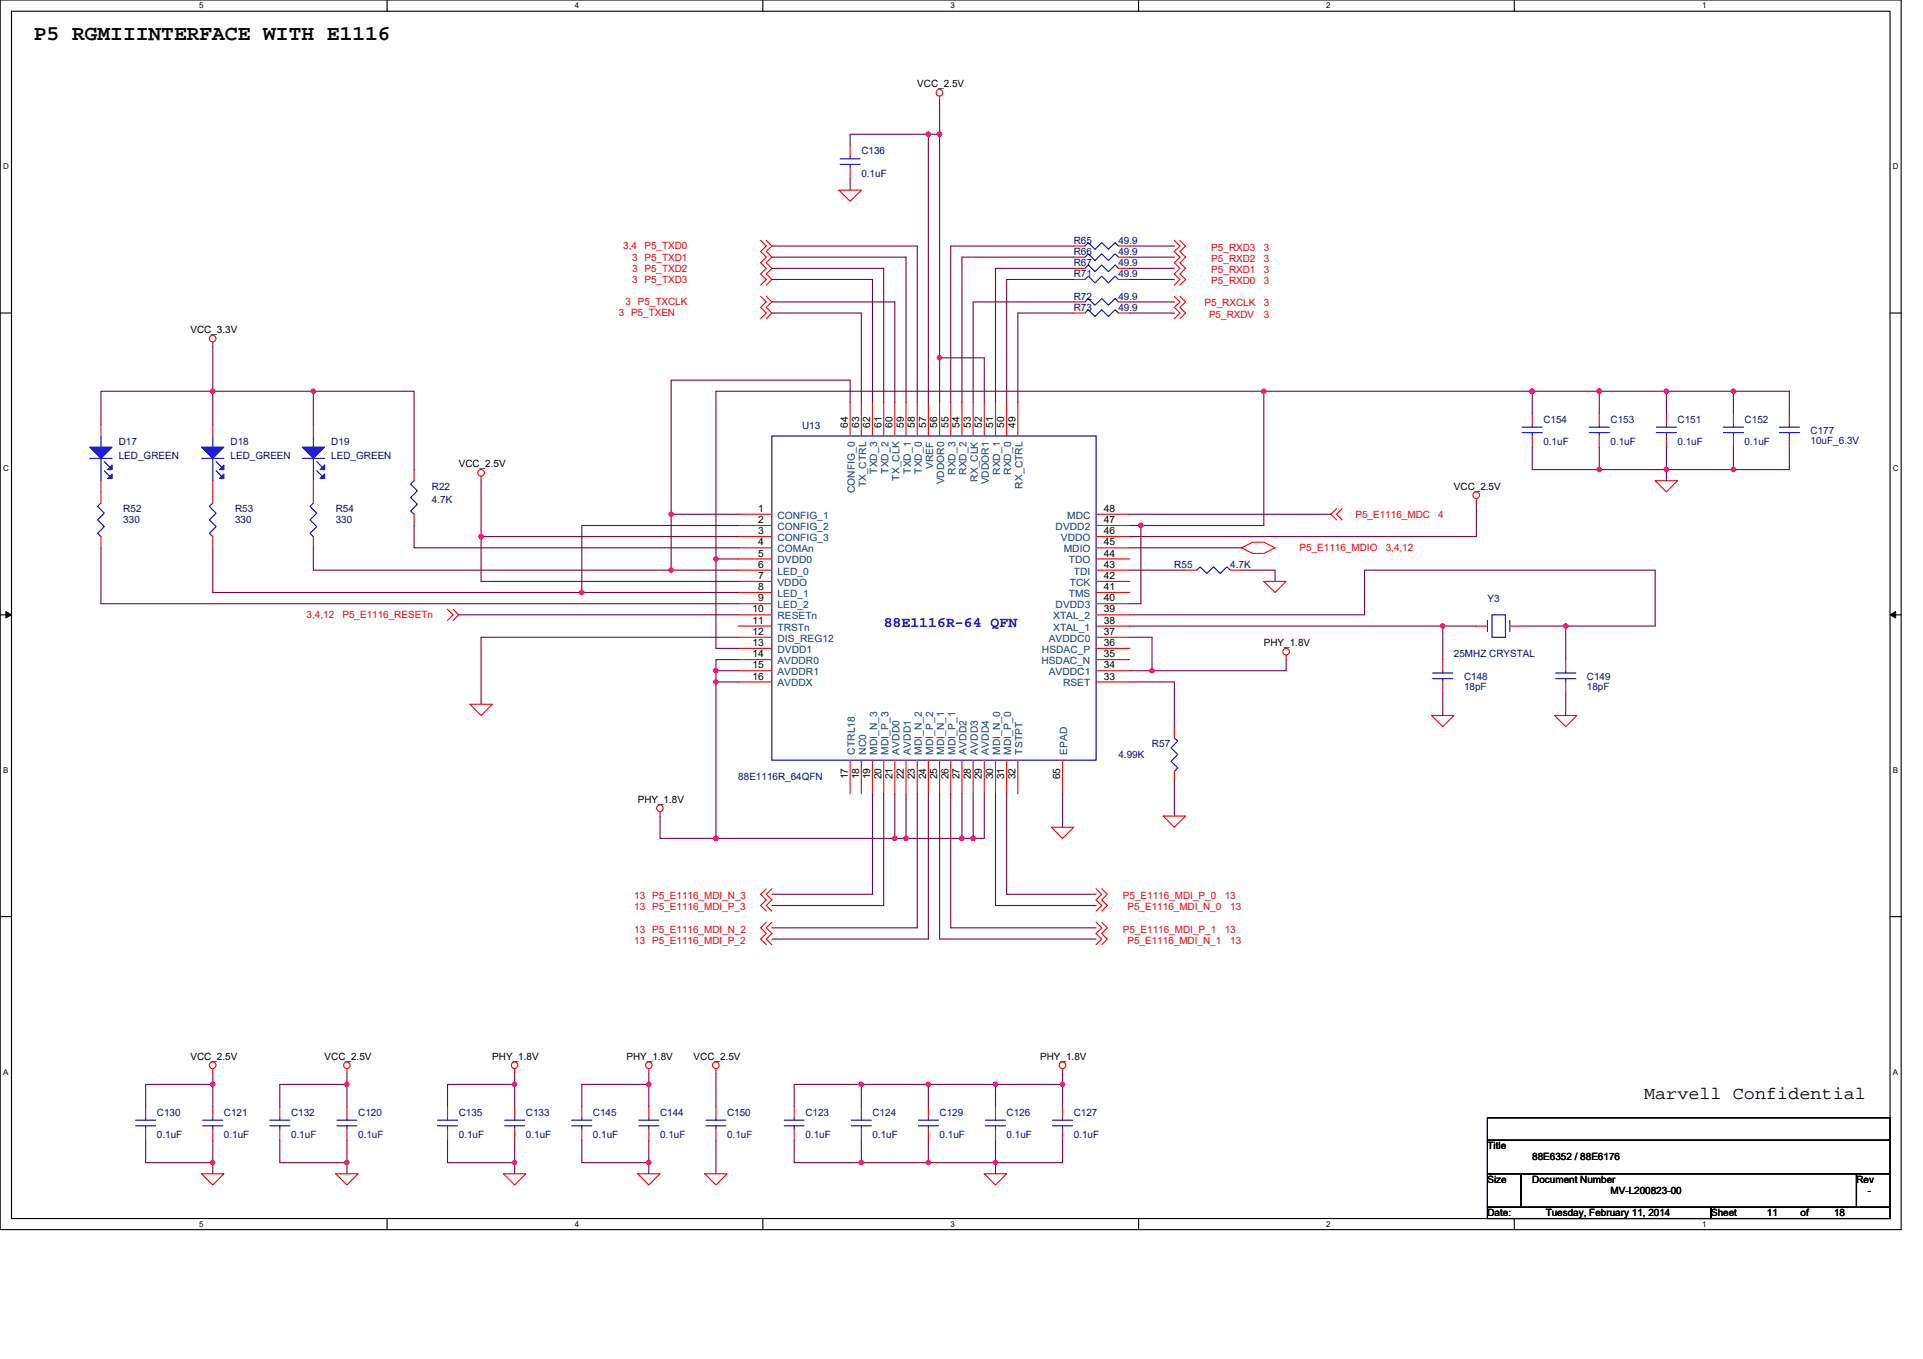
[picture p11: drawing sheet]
<svg xmlns="http://www.w3.org/2000/svg" width="297mm" height="210mm" viewBox="0 0 297 210" stroke-linecap="round" stroke-linejoin="round" font-family="sans-serif">
<path d="M0 0h293.7v190h-293.7zM1.8 1.7h290.1v186.6h-290.1z" fill="none" stroke="#000" stroke-width=".17"/>
<g fill="#fff">
<path d="M30.8 .2h.6v1.4h-.6z"/>
<path d="M30.8 188.5h.6v1.3h-.6z"/>
</g>
<path d="M59.8 0v1.7M59.8 188.3v1.7" fill="none" stroke="#000" stroke-width=".17"/>
<g fill="#fff">
<path d="M88.8 .2h.6v1.4h-.6z"/>
<path d="M88.8 188.5h.6v1.3h-.6z"/>
</g>
<path d="M117.8 0v1.7M117.8 188.3v1.7" fill="none" stroke="#000" stroke-width=".17"/>
<g fill="#fff">
<path d="M146.8 .2h.7v1.4h-.7z"/>
<path d="M146.8 188.5h.7v1.3h-.7z"/>
</g>
<path d="M175.9 0v1.7M175.9 188.3v1.7" fill="none" stroke="#000" stroke-width=".17"/>
<g fill="#fff">
<path d="M204.9 .2h.6v1.4h-.6z"/>
<path d="M204.9 188.5h.6v1.3h-.6z"/>
</g>
<path d="M233.9 0v1.7M233.9 188.3v1.7" fill="none" stroke="#000" stroke-width=".17"/>
<g fill="#fff">
<path d="M262.9 .2h.7v1.4h-.7z"/>
<path d="M262.9 188.5h.7v1.3h-.7z"/>
<path d="M.5 25h.8v1.4h-.8z"/>
<path d="M292.4 25h.8v1.4h-.8z"/>
<path d="M.5 71.7h.8v1.3h-.8z"/>
<path d="M292.4 71.7h.8v1.3h-.8z"/>
</g>
<path d="M0 48.4h1.8M291.9 48.4h1.8" fill="none" stroke="#000" stroke-width=".17"/>
<g fill="#fff">
<path d="M.5 118.3h.8v1.4h-.8z"/>
<path d="M292.4 118.3h.8v1.4h-.8z"/>
</g>
<path d="M0 95h1.8M291.9 95h1.8" fill="none" stroke="#000" stroke-width=".17"/>
<path d="M.9 94.5l.9 .5-.9 .5zM291.9 95l.9-.5v1z" fill="#000" stroke="#000" stroke-width=".15"/>
<g fill="#fff">
<path d="M.5 164.9h.8v1.4h-.8z"/>
<path d="M292.4 164.9h.8v1.4h-.8z"/>
</g>
<path d="M0 141.6h1.8M291.9 141.6h1.8M229.8 172.7h62.1v3.5h-62.1zM229.8 176.2h62.1v5.2h-62.1zM229.8 181.4h5.1v5.1h-5.1zM229.8 186.5h34.5v1.8h-34.5zM234.9 181.4h51.9v5.1h-51.9zM264.3 186.5h27.6v1.8h-27.6zM286.8 181.4h5.1v5.1h-5.1z" fill="none" stroke="#000" stroke-width=".17"/>
<g fill="none" stroke="#f00" stroke-width=".17">
<path d="M145.1 14.9v.7M117.5 37.1l.9 .9-.9 .9 .9 .8-.9 .9 .9 .9-.9 .8 .9 .9-.9 .8M118.4 37.1l.8 .9-.8 .9 .8 .8-.8 .9 .8 .9-.8 .8 .8 .9-.8 .8M129.6 29.4h3.5l-1.8 1.7zM131.3 22.5v1.7M131.3 25.9v1.7M165.9 38h1.7M165.9 39.7h1.7M172.8 38h1.7M172.8 39.7h1.7M181.4 37.1l.9 .9-.9 .9 .9 .8-.9 .9 .9 .9-.9 .8 .9 .9-.9 .8M182.3 37.1l.8 .9-.8 .9 .8 .8-.8 .9 .8 .9-.8 .8 .8 .9-.8 .8"/>
<path d="M32.9 52.9v.7M117.5 45.8l.9 .9-.9 .8 .9 .9-.9 .8M118.4 45.8l.8 .9-.8 .8 .8 .9-.8 .8M165.9 41.5h1.7M165.9 43.2h1.7M165.9 46.7h1.7M165.9 48.4h1.7M172.8 41.5h1.7M172.8 43.2h1.7M172.8 46.7h1.7M172.8 48.4h1.7M181.4 45.8l.9 .9-.9 .8 .9 .9-.9 .8"/>
<path d="M182.3 45.8l.8 .9-.8 .8 .8 .9-.8 .8M15.6 74.3v3.4M15.6 65.6v1.8M32.9 65.6v1.8M32.9 74.3v3.4M48.4 65.6v1.8M48.4 74.3v3.4M64 79.5v1.7M64 72.6v1.7M74.3 73.6v.7M114 79.5h5.2M131.3 62.2v5.2"/>
<path d="M133.1 62.2v5.2M134.8 62.2v5.2M136.5 62.2v5.2M138.2 62.2v5.2M140 62.2v5.2M141.7 62.2v5.2M143.4 62.2v5.2M145.1 62.2v5.2M146.9 62.2v5.2M148.6 62.2v5.2M150.3 62.2v5.2M152 62.2v5.2"/>
<path d="M153.8 62.2v5.2M155.5 62.2v5.2M157.2 62.2v5.2M169.3 79.5h5.2M206.5 78.6l-.9 .9 .9 .8M207.3 78.6l-.8 .9 .8 .8M228 77v.7M236.7 63.9v1.7M236.7 67.4v1.7M247 63.9v1.7M247 67.4v1.7M255.7 74.3h3.4l-1.7 1.7z"/>
<path d="M257.4 63.9v1.7M257.4 67.4v1.7M267.8 63.9v1.7M267.8 67.4v1.7M276.4 63.9v1.7M276.4 67.4v1.7M15.6 82.9v1.7M32.9 82.9v1.7M48.4 82.9v1.7M69.1 94.1l.9 .9-.9 .9M70 94.1l.9 .9-.9 .9M114 81.2h5.2"/>
<path d="M114 82.9h5.2M114 84.6h5.2M114 86.4h5.2M114 88.1h5.2M114 89.8h5.2M114 91.5h5.2M114 93.3h5.2M114 95h5.2M114 96.7h5.2M114 98.5h5.2M169.3 98.5h5.2M169.3 96.7h5.2"/>
<path d="M169.3 95h5.2M169.3 93.3h5.2M169.3 91.5h5.2M169.3 89.8h5.2M169.3 88.1h5.2M169.3 86.4h5.2M169.3 84.6h5.2M169.3 82.9h5.2M169.3 81.2h5.2M183.1 88.1h1.8M190 88.1h1.8M191.8 84.6l1.7-.8h1.7l1.8 .8-1.8 .9h-1.7z"/>
<path d="M195.2 89.8h3.5l-1.7 1.7zM228 96.7h1.8M233.2 96.7h1.7M72.6 108.8h3.4l-1.7 1.8zM114 100.2h5.2M114 101.9h5.2M114 103.6h5.2M114 105.4h5.2M131.3 117.5v5.1M133.1 117.5v5.1M134.8 117.5v5.1M136.5 117.5v5.1"/>
<path d="M138.2 117.5v5.1M140 117.5v5.1M141.7 117.5v5.1M143.4 117.5v5.1M145.1 117.5v5.1M146.9 117.5v5.1M148.6 117.5v5.1M150.3 117.5v5.1M152 117.5v5.1M153.8 117.5v5.1M155.5 117.5v5.1M157.2 117.5v5.1"/>
<path d="M164.1 117.5v5.1M169.3 105.4h5.2M169.3 103.6h5.2M169.3 101.9h5.2M169.3 100.2h5.2M181.4 112.3v1.7M181.4 119.2v1.7M198.7 101.2v.7M221.1 110.6h3.5l-1.7 1.7zM222.9 101.9v1.7M222.9 105.4v1.7M240.1 110.6h3.5l-1.8 1.7z"/>
<path d="M241.8 101.9v1.7M241.8 105.4v1.7M102 125.4v.7M118.4 137.3l-.9 .9 .9 .8-.9 .9 .9 .9M119.2 137.3l-.8 .9 .8 .8-.8 .9 .8 .9M162.4 127.8h3.5l-1.8 1.7zM169.3 137.3l.9 .9-.9 .8 .9 .9-.9 .9M170.2 137.3l.8 .9-.8 .8 .8 .9-.8 .9M179.7 126.1h3.4l-1.7 1.7zM118.4 142.5l-.9 .9 .9 .8-.9 .9 .9 .9M119.2 142.5l-.8 .9 .8 .8-.8 .9 .8 .9M169.3 142.5l.9 .9-.9 .8 .9 .9-.9 .9"/>
<path d="M170.2 142.5l.8 .9-.8 .8 .8 .9-.8 .9M22.5 171v1.7M22.5 174.5v1.7M32.9 165.1v.7M32.9 171v1.7M32.9 174.5v1.7M43.2 171v1.7M43.2 174.5v1.7M53.6 165.1v.7M53.6 171v1.7M53.6 174.5v1.7M69.1 171v1.7"/>
<path d="M69.1 174.5v1.7M79.5 171v1.7M79.5 174.5v1.7M79.5 165.1v.7M89.9 171v1.7M89.9 174.5v1.7M100.2 165.1v.7M100.2 171v1.7M100.2 174.5v1.7M110.6 165.1v.7M110.6 171v1.7M110.6 174.5v1.7"/>
<path d="M122.7 171v1.7M122.7 174.5v1.7M133.1 171v1.7M133.1 174.5v1.7M143.4 171v1.7M143.4 174.5v1.7M153.8 171v1.7M153.8 174.5v1.7M164.1 165.1v.7M164.1 171v1.7M164.1 174.5v1.7M31.1 181.4h3.5l-1.7 1.7z"/>
<path d="M51.9 181.4h3.4l-1.7 1.7zM77.8 181.4h3.4l-1.7 1.7zM98.5 181.4h3.5l-1.8 1.7zM108.9 181.4h3.4l-1.7 1.7zM152 181.4h3.5l-1.7 1.7z"/>
<circle cx="145.1" cy="14.3" r=".51"/>
<circle cx="32.8" cy="52.3" r=".51"/>
<circle cx="74.3" cy="73.1" r=".51"/>
<circle cx="228" cy="76.5" r=".51"/>
<circle cx="198.7" cy="100.7" r=".51"/>
<circle cx="101.9" cy="124.9" r=".51"/>
<circle cx="32.8" cy="164.6" r=".51"/>
<circle cx="53.6" cy="164.6" r=".51"/>
<circle cx="79.5" cy="164.6" r=".51"/>
<circle cx="100.2" cy="164.6" r=".51"/>
<circle cx="110.6" cy="164.6" r=".51"/>
<circle cx="164.1" cy="164.6" r=".51"/>
</g>
<g fill="none" stroke="#00f" stroke-width=".17">
<path d="M129.8 25.4h3.1M129.8 24.5h3.1M131.3 24.2v.3M131.3 25.4v.5M167.6 38l.5-.5 1 1 1.1-1 1 1 1.1-1 .5 .5M167.6 39.7l.5-.5 1 1.1 1.1-1.1 1 1.1 1.1-1.1 .5 .5M167.6 41.5l.5-.6 1 1.1 1.1-1.1 1 1.1 1.1-1.1 .5 .6M167.6 43.2l.5-.5 1 1 1.1-1 1 1 1.1-1 .5 .5M167.6 46.7l.5-.6 1 1.1 1.1-1.1 1 1.1 1.1-1.1 .5 .6M167.6 48.4l.5-.5 1 1 1.1-1 1 1 1.1-1 .5 .5M13.9 70.8h3.4M15.6 77.7l-.5 .6 1 1-1 1 1 1.1-1 1 .5 .5"/>
<path d="M15.6 67.4v1.7M15.6 70.8v3.5M16.1 71.3l.9 .9M16.1 72.7l.9 .9M31.1 70.8h3.5M32.9 67.4v1.7M32.9 70.8v3.5M32.9 77.7l-.6 .6 1.1 1-1.1 1 1.1 1.1-1.1 1 .6 .5M33.4 71.3l.8 .9M33.4 72.7l.8 .9M46.7 70.8h3.4M48.4 67.4v1.7"/>
<path d="M48.4 70.8v3.5M48.4 77.7l-.5 .6 1 1-1 1 1 1.1-1 1 .5 .5M48.9 71.3l.9 .9M48.9 72.7l.9 .9M64 74.3l-.6 .5 1.1 1-1.1 1.1 1.1 1-1.1 1.1 .6 .5M119.2 67.4h50.1v50.1h-50.1zM235.1 66.8h3.1M235.1 66h3.1M236.7 65.6v.4M236.7 66.8v.6M245.5 66.8h3.1M245.5 66h3.1"/>
<path d="M247 65.6v.4M247 66.8v.6M255.8 66.8h3.1M255.8 66h3.1M257.4 65.6v.4M257.4 66.8v.6M266.2 66.8h3.1M266.2 66h3.1M267.8 65.6v.4M267.8 66.8v.6M274.8 66.8h3.2M274.8 66h3.2"/>
<path d="M276.4 65.6v.4M276.4 66.8v.6M184.9 88.1l.5-.5 1 1 1-1 1.1 1 1-1 .5 .5M229.8 95.9v1.7M230.5 95h2v3.5h-2zM233.2 95.9v1.7M181.4 114l.5 .5-1 1 1 1.1-1 1 1 1.1-.5 .5M221.3 104.9h3.1M221.3 104h3.1M222.9 103.6v.4M222.9 104.9v.5M240.3 104.9h3.1"/>
<path d="M240.3 104h3.1M241.8 103.6v.4M241.8 104.9v.5M21 173.9h3.1M21 173.1h3.1M22.5 172.7v.4M22.5 173.9v.6M31.3 173.9h3.1M31.3 173.1h3.1M32.9 172.7v.4M32.9 173.9v.6M41.7 173.9h3.1"/>
<path d="M41.7 173.1h3.1M43.2 172.7v.4M43.2 173.9v.6M52 173.9h3.1M52 173.1h3.1M53.6 172.7v.4M53.6 173.9v.6M67.6 173.9h3.1M67.6 173.1h3.1M69.1 172.7v.4M69.1 173.9v.6M78 173.9h3"/>
<path d="M78 173.1h3M79.5 172.7v.4M79.5 173.9v.6M88.3 173.9h3.1M88.3 173.1h3.1M89.9 172.7v.4M89.9 173.9v.6M98.7 173.9h3.1M98.7 173.1h3.1M100.2 172.7v.4M100.2 173.9v.6M109 173.9h3.1"/>
<path d="M109 173.1h3.1M110.6 172.7v.4M110.6 173.9v.6M121.1 173.9h3.1M121.1 173.1h3.1M122.7 172.7v.4M122.7 173.9v.6M131.5 173.9h3.1M131.5 173.1h3.1M133.1 172.7v.4M133.1 173.9v.6M141.9 173.9h3.1"/>
<path d="M141.9 173.1h3.1M143.4 172.7v.4M143.4 173.9v.6M152.2 173.9h3.1M152.2 173.1h3.1M153.8 172.7v.4M153.8 173.9v.6M162.6 173.9h3.1M162.6 173.1h3.1M164.1 172.7v.4M164.1 173.9v.6"/>
</g>
<g fill="#00f" stroke="#00f" stroke-width=".17">
<path d="M46.7 69.1h3.4l-1.7 1.7z" fill-rule="evenodd"/>
<path d="M50.1 71.9v.7h-.7z" fill-rule="evenodd"/>
<path d="M49.4 73.9l.7-.7v.7z" fill-rule="evenodd"/>
<path d="M31.1 69.1h3.5l-1.7 1.7z" fill-rule="evenodd"/>
<path d="M34.6 71.9v.7h-.7z" fill-rule="evenodd"/>
<path d="M34.6 73.2v.7h-.7z" fill-rule="evenodd"/>
<path d="M13.9 69.1h3.4l-1.7 1.7z" fill-rule="evenodd"/>
<path d="M17.3 71.9v.7h-.7z" fill-rule="evenodd"/>
<path d="M17.3 73.2v.7h-.7z" fill-rule="evenodd"/>
</g>
<g fill="none" stroke="#800040" stroke-width=".17">
<path d="M145.1 15.6v5.1M119.2 39.7h20.8v22.5M119.2 38h22.5v24.2M131.3 27.6v1.8M143.4 20.7v41.5M143.4 20.7h-12.1v1.8M143.4 20.7h1.7M145.1 20.7v34.6M165.9 39.7h-17.3v22.5M165.9 38h-19v24.2M174.5 38h6.9M174.5 39.7h6.9"/>
<path d="M32.9 53.6v6.9h15.5M119.2 43.2h15.6v19M119.2 48.4h13.9v13.8M119.2 46.7h19v15.5M119.2 41.5h17.3v20.7M145.1 55.3h6.9v6.9M145.1 55.3v6.9M165.9 41.5h-12.1v20.7M165.9 43.2h-10.4v19M165.9 46.7h-15.6v15.5M165.9 48.4h-8.7v13.8M174.5 41.5h6.9"/>
<path d="M174.5 43.2h6.9M174.5 46.7h6.9M174.5 48.4h6.9M15.6 65.6v-5.1h17.3v5.1M48.4 60.5h15.6v12.1M48.4 60.5v5.1M74.3 74.3v8.6h39.7M103.7 79.5h10.3M103.7 79.5v8.6M131.3 62.2v-3.5h-27.6v20.8M174.5 79.5h31.1M195.2 60.5h41.5"/>
<path d="M228 77.7v5.2h-53.5M236.7 60.5h10.3M236.7 69.1v3.5h10.3M236.7 60.5v3.4M247 72.6h10.4M247 69.1v3.5M247 60.5v3.4M247 60.5h10.4M257.4 69.1v3.5M257.4 60.5v3.4M257.4 60.5h10.4M257.4 72.6h10.4"/>
<path d="M257.4 72.6v1.7M267.8 60.5h8.6v3.4M267.8 69.1v3.5M267.8 60.5v3.4M276.4 69.1v3.5h-8.6M15.6 84.6v8.7h98.4M48.4 84.6v3.5h55.3M64 81.2v3.4h50M70.9 95h43.1M74.3 82.9v6.9h39.7M89.9 91.5h24.1M103.7 88.1h10.3"/>
<path d="M110.6 86.4h3.4M110.6 86.4v13.8h3.4M114 98.5h-39.7v10.3M114 81.2h-24.1v10.3h-57v-6.9M174.5 96.7h48.4M174.5 98.5h3.4v5.1M174.5 81.2h1.7M174.5 84.6h17.3M174.5 95h36.3v-6.9h44.9v8.6h-13.9M174.5 88.1h8.6M176.2 81.2v12.1h-1.7M176.2 81.2h19v-20.7h-84.6v25.9"/>
<path d="M191.8 88.1h5.2v1.7M222.9 96.7v5.2M222.9 96.7h5.1M234.9 96.7h6.9M241.8 96.7v5.2M110.6 105.4h3.4M110.6 105.4v24.1M110.6 103.6v1.8M110.6 103.6h3.4M114 101.9h-3.4v1.7M174.5 105.4h6.9v6.9M174.5 103.6h3.4"/>
<path d="M198.7 101.9v1.7h-20.8M222.9 107.1v3.5M241.8 107.1v3.5M102 126.1v3.4h8.6M110.6 129.5h27.6M134.8 122.6v15.6h-15.6M136.5 122.6v17.3h-17.3M138.2 122.6v6.9M138.2 129.5h1.8M140 122.6v6.9M140 129.5h8.6M141.7 122.6v20.8h-22.5"/>
<path d="M143.4 122.6v22.5h-24.2M145.1 122.6v22.5h24.2M146.9 122.6v20.8h22.4M148.6 122.6v6.9M148.6 129.5h1.7M150.3 122.6v6.9M152 122.6v6.9h-1.7M153.8 122.6v17.3h15.5M155.5 122.6v15.6h13.8M164.1 122.6v5.2M181.4 120.9v5.2M22.5 176.2v3.4h10.4"/>
<path d="M32.9 167.6v3.4M32.9 165.8v1.8M32.9 176.2v3.4M32.9 167.6h-10.4v3.4M32.9 179.6v1.8M43.2 176.2v3.4h10.4M53.6 176.2v3.4M53.6 167.6h-10.4v3.4M53.6 167.6v3.4M53.6 165.8v1.8M53.6 179.6v1.8M69.1 176.2v3.4h10.4"/>
<path d="M79.5 167.6v3.4M79.5 176.2v3.4M79.5 167.6h-10.4v3.4M79.5 179.6v1.8M79.5 165.8v1.8M89.9 176.2v3.4h10.3M100.2 167.6v3.4M100.2 176.2v3.4M100.2 167.6h-10.3v3.4M100.2 179.6v1.8M100.2 165.8v1.8M110.6 165.8v5.2"/>
<path d="M110.6 176.2v5.2M122.7 176.2v3.4h10.4M133.1 167.6h10.3M133.1 179.6h10.3M133.1 167.6h-10.4v3.4M133.1 167.6v3.4M133.1 176.2v3.4M143.4 167.6h10.4M143.4 179.6h10.4M143.4 176.2v3.4M143.4 167.6v3.4M153.8 176.2v3.4"/>
<path d="M153.8 167.6v3.4M153.8 179.6v1.8M153.8 167.6h10.3M164.1 167.6v3.4M164.1 176.2v3.4h-10.3M164.1 165.8v1.8"/>
</g>
<g fill="#f0f" stroke="#f0f" stroke-width=".17">
<circle cx="267.8" cy="60.4" r=".34"/>
<circle cx="164.1" cy="167.5" r=".34"/>
<circle cx="267.8" cy="72.5" r=".34"/>
<circle cx="153.8" cy="167.5" r=".34"/>
<circle cx="143.4" cy="167.5" r=".34"/>
<circle cx="153.8" cy="179.6" r=".34"/>
<circle cx="143.4" cy="179.6" r=".34"/>
<circle cx="133" cy="179.6" r=".34"/>
<circle cx="103.7" cy="79.4" r=".33"/>
<circle cx="133" cy="167.5" r=".34"/>
<circle cx="110.6" cy="129.5" r=".34"/>
<circle cx="138.2" cy="129.5" r=".34"/>
<circle cx="139.9" cy="129.5" r=".34"/>
<circle cx="53.6" cy="167.5" r=".34"/>
<circle cx="32.8" cy="167.5" r=".34"/>
<circle cx="32.8" cy="179.6" r=".34"/>
<circle cx="53.6" cy="179.6" r=".34"/>
<circle cx="110.6" cy="86.4" r=".34"/>
<circle cx="145.1" cy="55.3" r=".34"/>
<circle cx="145.1" cy="20.7" r=".34"/>
<circle cx="177.9" cy="103.6" r=".34"/>
<circle cx="143.4" cy="20.7" r=".34"/>
<circle cx="176.2" cy="81.2" r=".34"/>
<circle cx="148.6" cy="129.5" r=".34"/>
<circle cx="150.3" cy="129.5" r=".34"/>
<circle cx="79.5" cy="167.5" r=".34"/>
<circle cx="79.5" cy="179.6" r=".34"/>
<circle cx="100.2" cy="167.5" r=".34"/>
<circle cx="100.2" cy="179.6" r=".34"/>
<circle cx="74.3" cy="82.9" r=".34"/>
<circle cx="222.8" cy="96.7" r=".33"/>
<circle cx="241.9" cy="96.7" r=".33"/>
<circle cx="103.7" cy="88.1" r=".33"/>
<circle cx="89.8" cy="91.5" r=".34"/>
<circle cx="195.2" cy="60.4" r=".34"/>
<circle cx="110.6" cy="105.4" r=".33"/>
<circle cx="110.6" cy="103.6" r=".34"/>
<circle cx="257.4" cy="60.4" r=".34"/>
<circle cx="247" cy="60.4" r=".34"/>
<circle cx="257.4" cy="72.5" r=".34"/>
<circle cx="247" cy="72.5" r=".34"/>
<circle cx="236.7" cy="60.4" r=".34"/>
<circle cx="32.8" cy="60.4" r=".34"/>
<circle cx="48.4" cy="60.4" r=".34"/>
</g>
<text font-size="3.3" x="5.2" y="6.2">P5 RGMIIINTERFACE WITH E1116</text>
<text font-size="2.8" x="254" y="169.8">Marvell Confidential</text>
<text font-size="2.2" fill="#00f" x="136.5" y="96.9">88E1116R-64 QFN</text>
<g font-size="1.5">
<text x="141.7" y="13.5">VCC_2.5V</text>
<text x="29.4" y="51.5">VCC_3.3V</text>
<text x="131" y="66.2" transform="rotate(-90 131 66.2)">64</text>
<text x="132.7" y="66.2" transform="rotate(-90 132.7 66.2)">63</text>
<text x="134.4" y="66.2" transform="rotate(-90 134.4 66.2)">62</text>
<text x="136.1" y="66.2" transform="rotate(-90 136.1 66.2)">61</text>
<text x="137.9" y="66.2" transform="rotate(-90 137.9 66.2)">60</text>
<text x="139.6" y="66.2" transform="rotate(-90 139.6 66.2)">59</text>
<text x="141.3" y="66.2" transform="rotate(-90 141.3 66.2)">58</text>
<text x="143" y="66.2" transform="rotate(-90 143 66.2)">57</text>
<text x="144.8" y="66.2" transform="rotate(-90 144.8 66.2)">56</text>
<text x="146.5" y="66.2" transform="rotate(-90 146.5 66.2)">55</text>
<text x="148.2" y="66.2" transform="rotate(-90 148.2 66.2)">54</text>
<text x="150" y="66.2" transform="rotate(-90 150 66.2)">53</text>
<text x="151.7" y="66.2" transform="rotate(-90 151.7 66.2)">52</text>
<text x="153.4" y="66.2" transform="rotate(-90 153.4 66.2)">51</text>
<text x="155.1" y="66.2" transform="rotate(-90 155.1 66.2)">50</text>
<text x="156.9" y="66.2" transform="rotate(-90 156.9 66.2)">49</text>
<text x="70.9" y="72.2">VCC_2.5V</text>
<text x="224.6" y="75.7">VCC_2.5V</text>
<text x="117.1" y="79.1">1</text>
<text x="117.1" y="80.8">2</text>
<text x="117.1" y="82.6">3</text>
<text x="170.5" y="80.8">47</text>
<text x="170.5" y="82.6">46</text>
<text x="170.5" y="79.1">48</text>
<text x="117.1" y="84.3">4</text>
<text x="117.1" y="86">5</text>
<text x="117.1" y="87.7">6</text>
<text x="117.1" y="89.5">7</text>
<text x="170.5" y="87.7">43</text>
<text x="170.5" y="84.3">45</text>
<text x="170.5" y="86">44</text>
<text x="170.5" y="89.5">42</text>
<text x="116.2" y="94.6">10</text>
<text x="117.1" y="91.2">8</text>
<text x="117.1" y="92.9">9</text>
<text x="170.5" y="92.9">40</text>
<text x="170.5" y="94.6">39</text>
<text x="170.5" y="91.2">41</text>
<text x="116.2" y="96.4">11</text>
<text x="116.2" y="98.1">12</text>
<text x="116.2" y="99.8">13</text>
<text x="116.2" y="101.6">14</text>
<text x="170.5" y="98.1">37</text>
<text x="170.5" y="96.4">38</text>
<text x="170.5" y="101.6">35</text>
<text x="170.5" y="99.8">36</text>
<text x="195.2" y="99.9">PHY_1.8V</text>
<text x="116.2" y="103.3">15</text>
<text x="116.2" y="105">16</text>
<text x="170.5" y="103.3">34</text>
<text x="170.5" y="105">33</text>
<text x="98.5" y="124">PHY_1.8V</text>
<text x="131" y="120.4" transform="rotate(-90 131 120.4)">17</text>
<text x="132.7" y="120.4" transform="rotate(-90 132.7 120.4)">18</text>
<text x="134.4" y="120.4" transform="rotate(-90 134.4 120.4)">19</text>
<text x="136.1" y="120.4" transform="rotate(-90 136.1 120.4)">20</text>
<text x="137.9" y="120.4" transform="rotate(-90 137.9 120.4)">21</text>
<text x="139.6" y="120.4" transform="rotate(-90 139.6 120.4)">22</text>
<text x="141.3" y="120.4" transform="rotate(-90 141.3 120.4)">23</text>
<text x="143" y="120.4" transform="rotate(-90 143 120.4)">24</text>
<text x="144.8" y="120.4" transform="rotate(-90 144.8 120.4)">25</text>
<text x="146.5" y="120.4" transform="rotate(-90 146.5 120.4)">26</text>
<text x="148.2" y="120.4" transform="rotate(-90 148.2 120.4)">27</text>
<text x="150" y="120.4" transform="rotate(-90 150 120.4)">28</text>
<text x="151.7" y="120.4" transform="rotate(-90 151.7 120.4)">29</text>
<text x="153.4" y="120.4" transform="rotate(-90 153.4 120.4)">30</text>
<text x="155.1" y="120.4" transform="rotate(-90 155.1 120.4)">31</text>
<text x="156.9" y="120.4" transform="rotate(-90 156.9 120.4)">32</text>
<text x="163.8" y="120.4" transform="rotate(-90 163.8 120.4)">65</text>
<text x="29.4" y="163.8">VCC_2.5V</text>
<text x="50.1" y="163.8">VCC_2.5V</text>
<text x="76" y="163.8">PHY_1.8V</text>
<text x="96.8" y="163.8">PHY_1.8V</text>
<text x="107.1" y="163.8">VCC_2.5V</text>
<text x="160.7" y="163.8">PHY_1.8V</text>
<text x="229.8" y="177.6">Title</text>
<text x="236.7" y="179.3">88E6352 / 88E6176</text>
<text x="229.8" y="182.8">Size</text>
<text x="236.7" y="182.8">Document Number</text>
<text x="248.8" y="184.5">MV-L200823-00</text>
<text x="286.8" y="182.8">Rev</text>
<text x="288.5" y="184.5">-</text>
<text x="229.8" y="187.9">Date:</text>
<text x="238.8" y="187.9">Tuesday, February 11, 2014</text>
<text x="264.3" y="187.9">Sheet</text>
<text x="272.9" y="187.9">11</text>
<text x="278.1" y="187.9">of</text>
<text x="283.3" y="187.9">18</text>
</g>
<g font-size="1.5" fill="#000080">
<text x="133.1" y="23.9">C136</text>
<text x="133.1" y="27.3">0.1uF</text>
<text x="165.9" y="37.7">R65</text>
<text x="165.9" y="39.4">R66</text>
<text x="165.9" y="41.1">R67</text>
<text x="172.8" y="37.7">49.9</text>
<text x="172.8" y="39.4">49.9</text>
<text x="172.8" y="41.1">49.9</text>
<text x="165.9" y="42.9">R71</text>
<text x="165.9" y="46.3">R72</text>
<text x="172.8" y="42.9">49.9</text>
<text x="172.8" y="46.3">49.9</text>
<text x="165.9" y="48">R73</text>
<text x="172.8" y="48">49.9</text>
<text x="238.4" y="65.3">C154</text>
<text x="248.8" y="65.3">C153</text>
<text x="259.1" y="65.3">C151</text>
<text x="269.5" y="65.3">C152</text>
<text x="18.3" y="68.8">D17</text>
<text x="18.3" y="70.8">LED_GREEN</text>
<text x="35.6" y="68.8">D18</text>
<text x="35.6" y="70.8">LED_GREEN</text>
<text x="51.2" y="68.8">D19</text>
<text x="51.2" y="70.8">LED_GREEN</text>
<text x="123.9" y="66.4">U13</text>
<text x="238.4" y="68.8">0.1uF</text>
<text x="248.8" y="68.8">0.1uF</text>
<text x="259.1" y="68.8">0.1uF</text>
<text x="269.5" y="68.8">0.1uF</text>
<text x="279.7" y="67">C177</text>
<text x="279.7" y="68.6">10uF_6.3V</text>
<text x="66.7" y="75.7">R22</text>
<text x="66.7" y="77.7">4.7K</text>
<text x="19" y="79.1">R52</text>
<text x="19" y="80.9">330</text>
<text x="36.3" y="79.1">R53</text>
<text x="36.3" y="80.9">330</text>
<text x="51.9" y="79.1">R54</text>
<text x="51.9" y="80.9">330</text>
<text x="181.4" y="87.8">R55</text>
<text x="190" y="87.8">4.7K</text>
<text x="229.8" y="92.9">Y3</text>
<text x="224.6" y="101.6">25MHZ CRYSTAL</text>
<text x="226.1" y="105">C148</text>
<text x="226.1" y="106.6">18pF</text>
<text x="245.1" y="105">C149</text>
<text x="245.1" y="106.6">18pF</text>
<text x="172.8" y="117.1">4.99K</text>
<text x="177.9" y="115.4">R57</text>
<text x="114" y="120.6">88E1116R_64QFN</text>
<text x="24.2" y="172.4">C130</text>
<text x="34.6" y="172.4">C121</text>
<text x="45" y="172.4">C132</text>
<text x="55.3" y="172.4">C120</text>
<text x="70.9" y="172.4">C135</text>
<text x="81.2" y="172.4">C133</text>
<text x="91.6" y="172.4">C145</text>
<text x="102" y="172.4">C144</text>
<text x="112.3" y="172.4">C150</text>
<text x="124.4" y="172.4">C123</text>
<text x="134.8" y="172.4">C124</text>
<text x="145.1" y="172.4">C129</text>
<text x="155.5" y="172.4">C126</text>
<text x="165.9" y="172.4">C127</text>
<text x="24.2" y="175.9">0.1uF</text>
<text x="34.6" y="175.9">0.1uF</text>
<text x="45" y="175.9">0.1uF</text>
<text x="55.3" y="175.9">0.1uF</text>
<text x="70.9" y="175.9">0.1uF</text>
<text x="81.2" y="175.9">0.1uF</text>
<text x="91.6" y="175.9">0.1uF</text>
<text x="102" y="175.9">0.1uF</text>
<text x="112.3" y="175.9">0.1uF</text>
<text x="124.4" y="175.9">0.1uF</text>
<text x="134.8" y="175.9">0.1uF</text>
<text x="145.1" y="175.9">0.1uF</text>
<text x="155.5" y="175.9">0.1uF</text>
<text x="165.9" y="175.9">0.1uF</text>
</g>
<g font-size="1.5" fill="#f00">
<text x="96.3" y="38.5">3,4</text>
<text x="97.6" y="40.3">3 P5_TXD1</text>
<text x="97.6" y="42">3 P5_TXD2</text>
<text x="99.5" y="38.5">P5_TXD0</text>
<text x="187.1" y="40.4">P5_RXD2</text>
<text x="187.1" y="38.7">P5_RXD3</text>
<text x="195.2" y="40.4">3</text>
<text x="195.2" y="38.7">3</text>
<text x="96.6" y="47.2">3 P5_TXCLK</text>
<text x="97.6" y="43.7">3 P5_TXD3</text>
<text x="186.1" y="47.3">P5_RXCLK</text>
<text x="187.1" y="43.9">P5_RXD0</text>
<text x="187.1" y="42.2">P5_RXD1</text>
<text x="195.2" y="47.3">3</text>
<text x="195.2" y="43.9">3</text>
<text x="195.2" y="42.2">3</text>
<text x="95.6" y="48.9">3 P5_TXEN</text>
<text x="186.8" y="49.1">P5_RXDV</text>
<text x="195.2" y="49.1">3</text>
<text x="209.4" y="80">P5_E1116_MDC</text>
<text x="222.2" y="80">4</text>
<text x="200.7" y="85.2">P5_E1116_MDIO</text>
<text x="214.1" y="85.2">3,4,12</text>
<text x="47.4" y="95.5">3,4,12</text>
<text x="52.9" y="95.5">P5_E1116_RESETn</text>
<text x="98" y="138.9">13 P5_E1116_MDI_N_3</text>
<text x="98" y="140.6">13 P5_E1116_MDI_P_3</text>
<text x="173.5" y="138.9">P5_E1116_MDI_P_0</text>
<text x="174.2" y="140.6">P5_E1116_MDI_N_0</text>
<text x="189.2" y="138.9">13</text>
<text x="190" y="140.6">13</text>
<text x="98" y="144.1">13 P5_E1116_MDI_N_2</text>
<text x="98" y="145.8">13 P5_E1116_MDI_P_2</text>
<text x="173.5" y="144.1">P5_E1116_MDI_P_1</text>
<text x="174.2" y="145.8">P5_E1116_MDI_N_1</text>
<text x="189.2" y="144.1">13</text>
<text x="190" y="145.8">13</text>
</g>
<g font-size="1.5" fill="#004080">
<text x="132" y="76.2" transform="rotate(-90 132 76.2)">CONFIG_0</text>
<text x="133.8" y="75.3" transform="rotate(-90 133.8 75.3)">TX_CTRL</text>
<text x="135.5" y="73.2" transform="rotate(-90 135.5 73.2)">TXD_3</text>
<text x="137.2" y="73.2" transform="rotate(-90 137.2 73.2)">TXD_2</text>
<text x="138.9" y="74.3" transform="rotate(-90 138.9 74.3)">TX_CLK</text>
<text x="140.7" y="73.2" transform="rotate(-90 140.7 73.2)">TXD_1</text>
<text x="142.4" y="73.2" transform="rotate(-90 142.4 73.2)">TXD_0</text>
<text x="144.1" y="72.5" transform="rotate(-90 144.1 72.5)">VREF</text>
<text x="145.9" y="74.8" transform="rotate(-90 145.9 74.8)">VDDOR0</text>
<text x="147.6" y="73.4" transform="rotate(-90 147.6 73.4)">RXD_3</text>
<text x="149.3" y="73.4" transform="rotate(-90 149.3 73.4)">RXD_2</text>
<text x="151" y="74.4" transform="rotate(-90 151 74.4)">RX_CLK</text>
<text x="152.8" y="74.8" transform="rotate(-90 152.8 74.8)">VDDOR1</text>
<text x="154.5" y="73.4" transform="rotate(-90 154.5 73.4)">RXD_1</text>
<text x="156.2" y="73.4" transform="rotate(-90 156.2 73.4)">RXD_0</text>
<text x="157.9" y="75.5" transform="rotate(-90 157.9 75.5)">RX_CTRL</text>
<text x="120.1" y="80.2">CONFIG_1</text>
<text x="120.1" y="81.9">CONFIG_2</text>
<text x="120.1" y="83.6">CONFIG_3</text>
<text x="163.1" y="81.9">DVDD2</text>
<text x="163.9" y="83.6">VDDO</text>
<text x="164.8" y="80.2">MDC</text>
<text x="120.1" y="85.3">COMAn</text>
<text x="120.1" y="87.1">DVDD0</text>
<text x="120.1" y="88.8">LED_0</text>
<text x="164.3" y="85.3">MDIO</text>
<text x="165.1" y="87.1">TDO</text>
<text x="165.9" y="88.8">TDI</text>
<text x="120.1" y="90.5">VDDO</text>
<text x="120.1" y="92.2">LED_1</text>
<text x="120.1" y="94">LED_2</text>
<text x="120.1" y="95.7">RESETn</text>
<text x="162.7" y="95.7">XTAL_2</text>
<text x="163.1" y="94">DVDD3</text>
<text x="165.1" y="92.2">TMS</text>
<text x="165.3" y="90.5">TCK</text>
<text x="120.1" y="97.4">TRSTn</text>
<text x="120.1" y="99.2">DIS_REG12</text>
<text x="120.1" y="100.9">DVDD1</text>
<text x="160.9" y="100.9">HSDAC_P</text>
<text x="162" y="99.2">AVDDC0</text>
<text x="162.7" y="97.4">XTAL_1</text>
<text x="120.1" y="102.6">AVDDR0</text>
<text x="120.1" y="104.3">AVDDR1</text>
<text x="120.1" y="106.1">AVDDX</text>
<text x="160.9" y="102.6">HSDAC_N</text>
<text x="162" y="104.3">AVDDC1</text>
<text x="164.2" y="106.1">RSET</text>
<text x="132" y="116.6" transform="rotate(-90 132 116.6)">CTRL18</text>
<text x="133.8" y="116.6" transform="rotate(-90 133.8 116.6)">NC0</text>
<text x="135.5" y="116.6" transform="rotate(-90 135.5 116.6)">MDI_N_3</text>
<text x="137.2" y="116.6" transform="rotate(-90 137.2 116.6)">MDI_P_3</text>
<text x="138.9" y="116.6" transform="rotate(-90 138.9 116.6)">AVDD0</text>
<text x="140.7" y="116.6" transform="rotate(-90 140.7 116.6)">AVDD1</text>
<text x="142.4" y="116.6" transform="rotate(-90 142.4 116.6)">MDI_N_2</text>
<text x="144.1" y="116.6" transform="rotate(-90 144.1 116.6)">MDI_P_2</text>
<text x="145.9" y="116.6" transform="rotate(-90 145.9 116.6)">MDI_N_1</text>
<text x="147.6" y="116.6" transform="rotate(-90 147.6 116.6)">MDI_P_1</text>
<text x="149.3" y="116.6" transform="rotate(-90 149.3 116.6)">AVDD2</text>
<text x="151" y="116.6" transform="rotate(-90 151 116.6)">AVDD3</text>
<text x="152.8" y="116.6" transform="rotate(-90 152.8 116.6)">AVDD4</text>
<text x="154.5" y="116.6" transform="rotate(-90 154.5 116.6)">MDI_N_0</text>
<text x="156.2" y="116.6" transform="rotate(-90 156.2 116.6)">MDI_P_0</text>
<text x="157.9" y="116.6" transform="rotate(-90 157.9 116.6)">TSTPT</text>
<text x="164.8" y="116.6" transform="rotate(-90 164.8 116.6)">EPAD</text>
</g>
<g font-size="1.2">
<text x="30.8" y="1.3">5</text>
<text x="88.8" y="1.3">4</text>
<text x="146.8" y="1.3">3</text>
<text x="204.9" y="1.3">2</text>
<text x="262.9" y="1.3">1</text>
<text x=".5" y="26.1">D</text>
<text x="292.4" y="26.1">D</text>
<text x=".5" y="72.8">C</text>
<text x="292.4" y="72.8">C</text>
<text x=".5" y="119.4">B</text>
<text x="292.4" y="119.4">B</text>
<text x=".5" y="166">A</text>
<text x="292.4" y="166">A</text>
<text x="30.8" y="189.6">5</text>
<text x="88.8" y="189.6">4</text>
<text x="146.8" y="189.6">3</text>
<text x="204.9" y="189.6">2</text>
<text x="262.9" y="189.6">1</text>
</g>
</svg>
